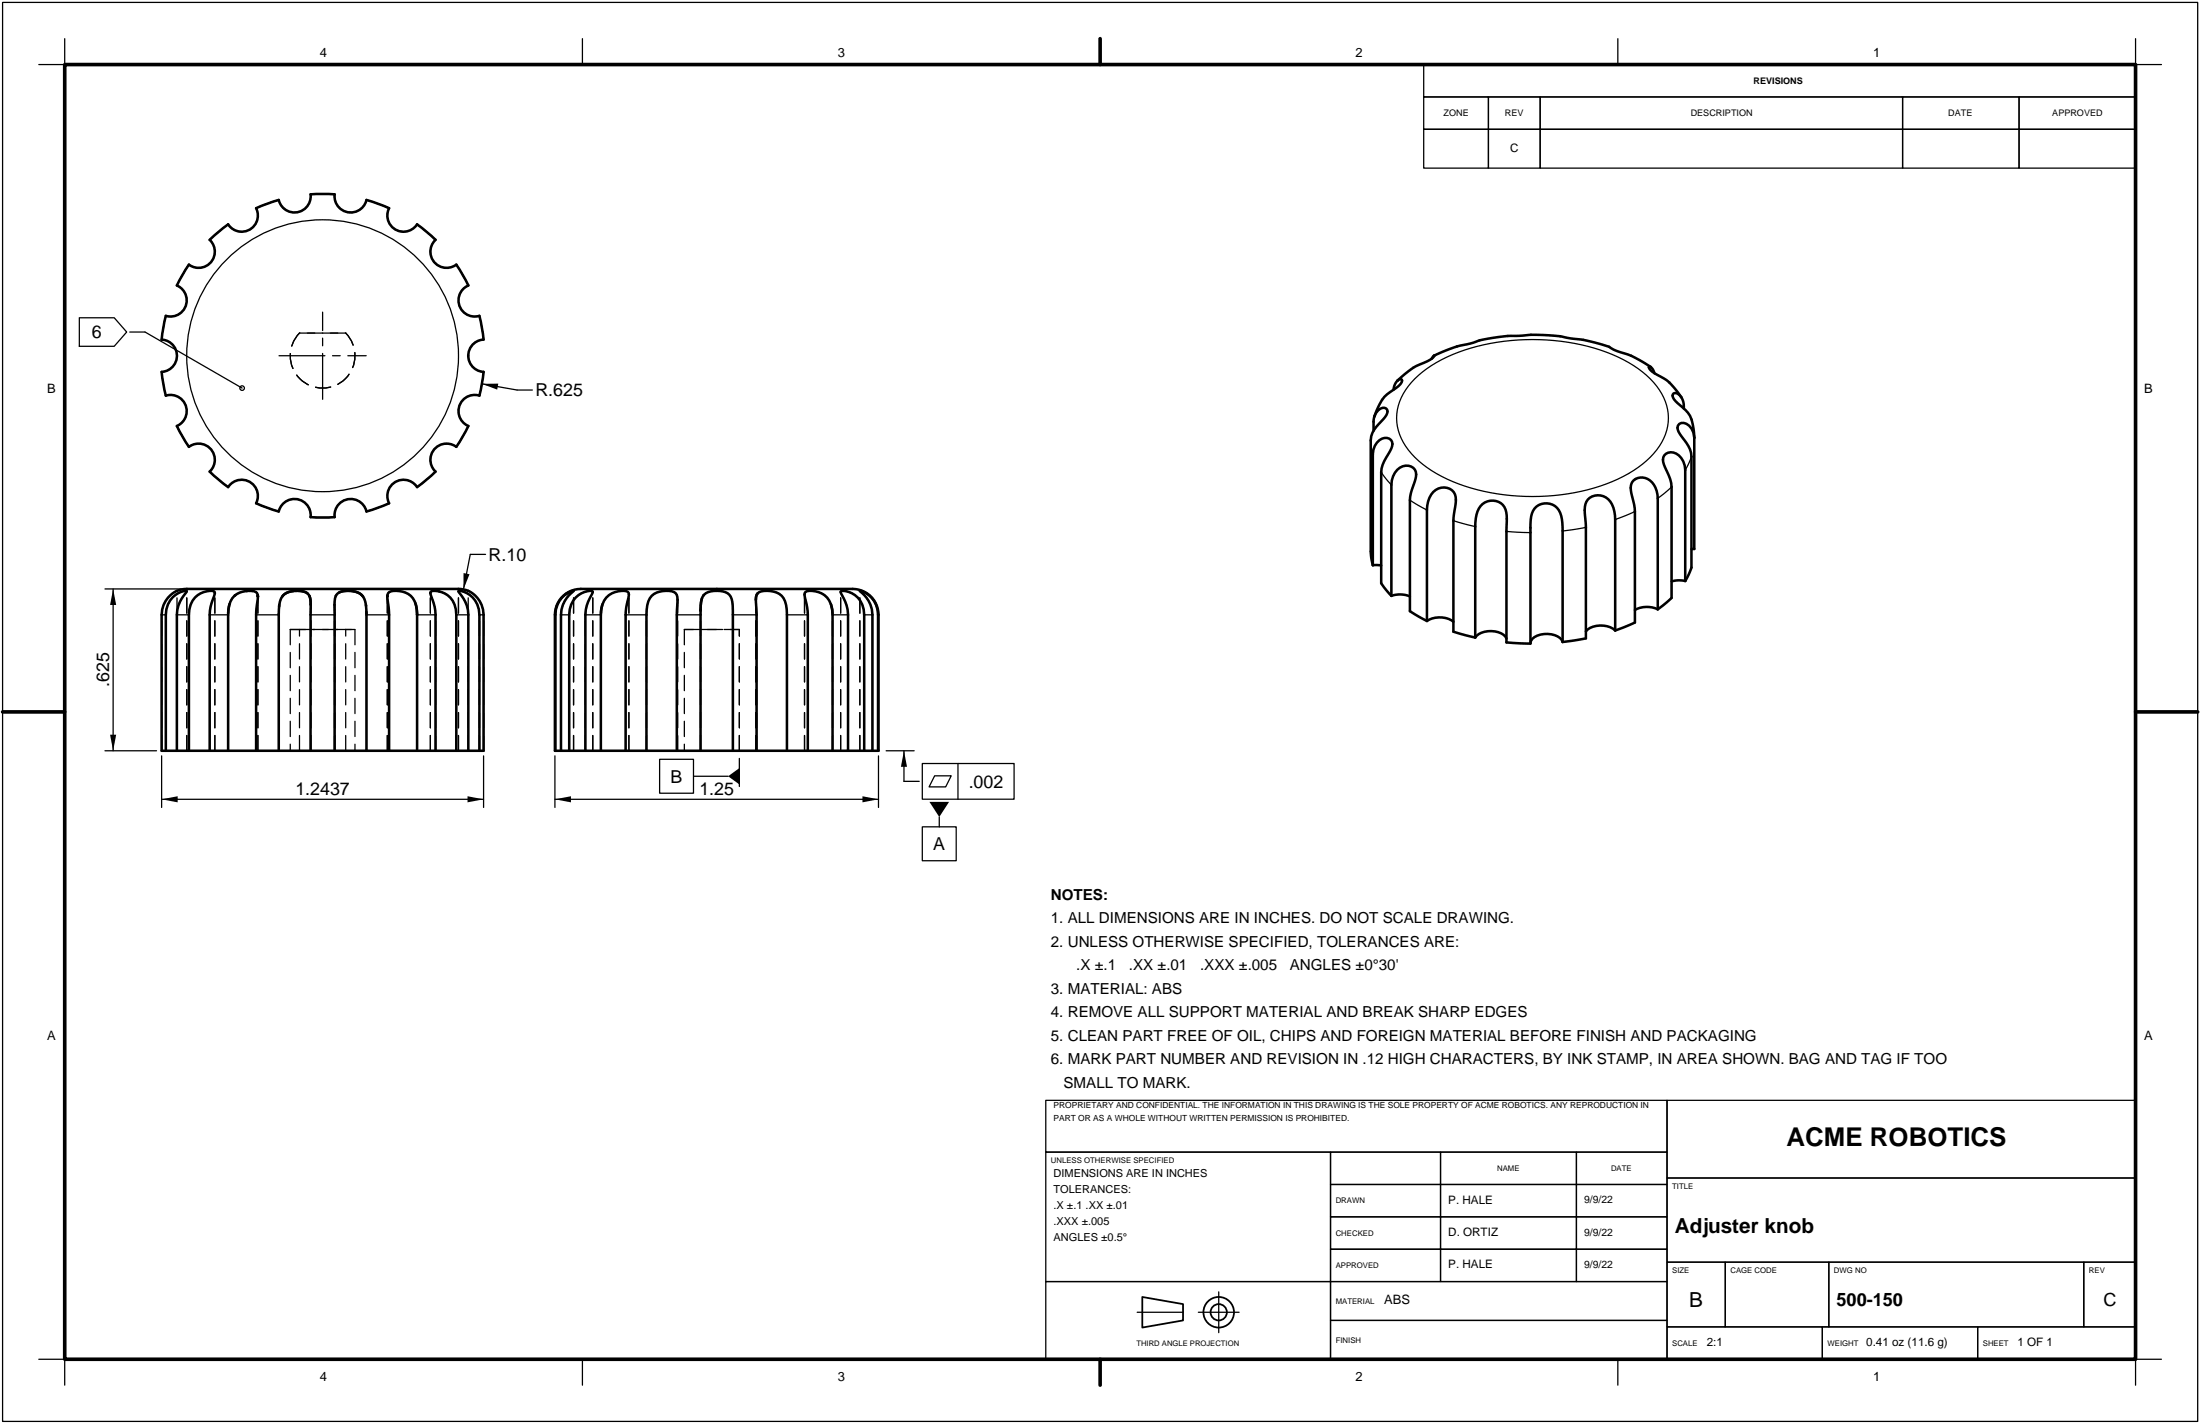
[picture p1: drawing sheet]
<svg xmlns="http://www.w3.org/2000/svg" width="432mm" height="279mm" viewBox="0 0 432 279" stroke-linecap="round" stroke-linejoin="round" font-family="sans-serif">
<g fill="none" stroke="#000" stroke-width=".25" stroke-dasharray="3 1.5">
<path d="M54.7 39.2l-4.4 1.7M54.7 39.2a3.2 3.2 0 0 0 3.7 2.5 3.2 3.2 0 0 0 2.6-3.6M65.7 38.1h-4.7M65.7 38.1a3.2 3.2 0 0 0 2.6 3.6 3.2 3.2 0 0 0 3.6-2.5M37.1 51.9l-2.4 4.1M37.1 51.9a3.2 3.2 0 0 0 4.3-.5 3.2 3.2 0 0 0-.2-4.3M44.8 44l-3.6 3.1M44.8 44a3.2 3.2 0 0 0 4.2 1 3.2 3.2 0 0 0 1.3-4.1M76.4 40.9l-4.5-1.7M76.4 40.9a3.2 3.2 0 0 0 1.2 4.1 3.2 3.2 0 0 0 4.3-1M85.5 47.1l-3.6-3.1M85.5 47.1a3.2 3.2 0 0 0-.3 4.3 3.2 3.2 0 0 0 4.4 .5"/>
<path d="M91.9 56l-2.3-4.1M91.9 56a3.2 3.2 0 0 0-1.7 4 3.2 3.2 0 0 0 3.9 2M31.7 73l.8 4.6M31.7 73a3.2 3.2 0 0 0 3-3.2 3.2 3.2 0 0 0-3-3.2M32.5 62l-.8 4.6M32.5 62a3.2 3.2 0 0 0 4-2 3.2 3.2 0 0 0-1.8-4M58.8 65.4a6.4 6.4 0 0 0 0 8.9 6.4 6.4 0 0 0 9 0 6.4 6.4 0 0 0 .1-8.9M58.8 65.4h9.1M67.9 65.4h-9.1M94.1 77.6l.8-4.6M94.1 77.6a3.2 3.2 0 0 0-3.9 2 3.2 3.2 0 0 0 1.7 4M94.9 66.6l-.8-4.6"/>
<path d="M94.9 66.6a3.2 3.2 0 0 0-3 3.2 3.2 3.2 0 0 0 3 3.2M34.7 83.6l2.4 4.1M34.7 83.6a3.2 3.2 0 0 0 1.8-4 3.2 3.2 0 0 0-4-2M41.2 92.5l3.6 3.1M41.2 92.5a3.2 3.2 0 0 0 .2-4.3 3.2 3.2 0 0 0-4.3-.5M50.3 98.7l4.4 1.7M50.3 98.7a3.2 3.2 0 0 0-1.3-4.2 3.2 3.2 0 0 0-4.2 1.1M81.9 95.6l3.6-3.1M81.9 95.6a3.2 3.2 0 0 0-4.3-1.1 3.2 3.2 0 0 0-1.2 4.2M89.6 87.7l2.3-4.1M89.6 87.7a3.2 3.2 0 0 0-4.4 .5 3.2 3.2 0 0 0 .3 4.3M36.7 116a4.1 4.1 0 0 0-4 3.5l-.2 1.1"/>
<path d="M42.2 116.3l-.1-.2a4 4 0 0 0-4.9 3.5l-.1 1M46.1 116.9l-.6 .6-.4 1M46.2 116.8h.1M48.3 116a4.3 4.3 0 0 0-2.1 .8M48.3 116h.1M49 115.9h-.4M49.4 115.9h-.3M49.4 115.9h.1M50.6 116.8a.98 .98 0 0 0-1-.8M50.6 116.8h.1M50.6 116.9h.1M50.6 117h.1"/>
<path d="M54.8 119l-.1 1.5M55.4 117.1l-.4 .7-.2 .9M55.6 116.8l-.1 .1M58 115.9l-.4 .1M58.5 115.9h-.2M60.7 116.9l-.3-.4M60.7 116.9h.1M61 101.5h4.7M61 101.5a3.2 3.2 0 0 0-2.6-3.6 3.2 3.2 0 0 0-3.7 2.5M61 118.7v-.1M65.7 118.7v1.9M65.9 116.9l-.2 1.8"/>
<path d="M66.6 116.2l-.7 .7M68.4 115.9h-.2M69.1 116l-.4-.1M71 116.8h.1M71.1 116.9l-.1-.1M71.8 118.7l-.2-.9-.3-.7M71.9 100.4l4.5-1.7M71.9 100.4a3.2 3.2 0 0 0-3.6-2.5 3.2 3.2 0 0 0-2.6 3.6M76 117.1l.4 3.5M76 117v.1M76 117h.1M76 116.9v.1"/>
<path d="M76 116.9h.1M76 116.8h.1M81.5 118.2a4 4 0 0 0-5.1-2.1l-.4 .7M81.6 118.5l-.1-.2M84.5 116.3l.8 2.7 .2 1.6M86.2 116.1l-1.3-.2-.3 .2-.1 .2M90 116a8.9 8.9 0 0 1 1.9 4.6M90 115.6h-53.4M109.3 119l-.3 1.6M111.1 116.6a4.9 4.9 0 0 0-1.8 2.3M112.4 115.9l-.5 .2M112.6 115.9h-.2"/>
<path d="M116.3 116.1v-.1a4.3 4.3 0 0 0-4.6 4.6M118.3 118.5l-.1 .1M123.4 116.6v-.3a2.96 2.96 0 0 0-3.1 0 3.6 3.6 0 0 0-2 2.2M133 117.7a1.47 1.47 0 0 0-1.7-1.8 3.6 3.6 0 0 0-4.3 2.8l-.1 1.9M137.5 119.8v.8M137.5 119.8h.1M137.5 119.7h.1M138.1 116.8l-.3 .6M148.4 117.7l.1 2.9M157.9 116.6l.5 2.6 .1 1.4M163.1 118.5a4.1 4.1 0 0 0-4.9-2.4l-.3 .5M163.1 118.6v-.1"/>
<path d="M165 116.1a12.1 12.1 0 0 1 1.4 4.5M165.4 115.9l-.4 .2M167.3 115.6h-53.3M168.8 115.9a6.5 6.5 0 0 1 2.4 4.7M169.4 116.1l-.6-.2M31.7 120.6a5.2 5.2 0 0 1 3-4.7M34.7 120.6a8 8 0 0 1 2-4.6M41.2 120.6l.1-1.6 .9-2.7M44.8 120.3v.3M50.3 120.6l.3-3.5M54.7 120.5v.1M57 123.5h12.7"/>
<path d="M57 123.5v23.8M58.8 123.5h-1.8M58.8 123.5h9.1M61 120.6v-1.9M69.7 123.5h-1.8M69.7 123.5v23.8M71.9 120l-.1-1.1M71.9 120.3v-.1M71.9 120.6v-.3M81.9 120.4v-.1M81.9 120.6h.1M89.6 120.6a4.3 4.3 0 0 0-3.4-4.5"/>
<path d="M94.1 120.6a4.5 4.5 0 0 0-4-4.7l-.1 .1M94.9 120.6a5.2 5.2 0 0 0-3-4.7M110.1 120.6a6.2 6.2 0 0 1 2.5-4.7M114.9 120.6a12.1 12.1 0 0 1 1.4-4.5M117.9 120.3v.3M122.8 120.6l.1-1.4 .5-2.6M132.8 120.6l.2-2.9M134.3 123.5h10.8M134.3 123.5v23.8M143.8 120.6v-.9a4.6 4.6 0 0 0-.7-3.1 4.4 4.4 0 0 0-5 .2M145.1 123.5h-10.8M154.5 120.6a4.3 4.3 0 0 0-1.8-4.2 4.4 4.4 0 0 0-4 0"/>
<path d="M163.4 120.6v-.3M169.6 120.6a4.4 4.4 0 0 0-4.1-4.7M172.3 120.6a4.9 4.9 0 0 0-2.8-4.5M31.7 147.3v-26.7M31.7 147.3h3M32.5 147.3h-.8M32.5 147.3v-26.7M32.5 147.3h4.2M34.7 147.3h2M34.7 147.3v-26.7M34.7 147.3h-3M34.7 147.3v-31.4"/>
<path d="M36.7 147.3h-2M36.7 147.3v-31.3M37.1 147.3h-2.4M37.1 147.3v-26.7M37.1 147.3h5.1M41.2 147.3h1M41.2 147.3v-26.7M42.2 147.3h-1M42.2 147.3v-31M44.8 147.3h-3.6M44.8 147.3v-26.7M44.8 147.3h5.8"/>
<path d="M50.3 147.3h.3M50.3 147.3v-26.7M50.6 147.3h-.3M50.6 147.3v-30.2M54.7 147.3h-4.4M54.7 147.3v-26.7M54.7 147.3h6.3M57 147.3h12.7M58.8 147.3h-1.8M58.8 147.3v-23.8M61 147.3h.1M61 147.3v-26.7"/>
<path d="M61 147.3v-28.6M65.7 147.3h.1M65.7 147.3h6.2M65.7 147.3v-28.6M65.7 147.3h-4.7M65.7 147.3v-26.7M67.9 147.3h-9.1M67.9 147.3v-23.8M69.7 147.3h-1.8M71.9 147.3v-26.7M76 147.3h.4M76 147.3h5.9"/>
<path d="M76 147.3v-30.2M76.4 147.3h-.4M76.4 147.3h-4.5M76.4 147.3v-26.7M81.9 147.3v-26.7M84.5 147.3h1M84.5 147.3h5.1M84.5 147.3v-31M85.5 147.3h-1M85.5 147.3h-3.6M85.5 147.3v-26.7M89.6 147.3v-26.7"/>
<path d="M90 147.3h1.9M90 147.3h4.1M90 147.3v-31.3M91.9 147.3h3M91.9 147.3v-31.4M91.9 147.3h-1.9M91.9 147.3h-2.3M91.9 147.3v-26.7M94.1 147.3v-26.7M94.9 147.3h-.8M94.9 147.3v-26.7M94.9 147.3h-3"/>
<path d="M109 147.3h-.1M109 147.3v-26.7M109 147.3h3.6M110.1 147.3h2.5M110.1 147.3v-26.7M111.7 147.3h-1.6M111.7 147.3v-26.7M111.7 147.3h4.6M112.6 147.3h-2.5M112.6 147.3v-31.4M114.9 147.3h1.4M114.9 147.3v-26.7"/>
<path d="M116.3 147.3h-1.4M116.3 147.3v-31.2M117.9 147.3h-3M117.9 147.3v-26.7M117.9 147.3h5.5M122.8 147.3h.6M122.8 147.3v-26.7M123.4 147.3h-.6M123.4 147.3v-30.7M126.9 147.3h-4.1M126.9 147.3v-26.7M126.9 147.3h6.1"/>
<path d="M132.8 147.3h.2M132.8 147.3v-26.7M133 147.3h-.2M133 147.3v-29.6M134.3 147.3h10.8M137.5 147.3h-4.7M137.5 147.3v-26.7M137.5 147.3h6.3M143.8 147.3v-26.7M145.1 147.3h-10.8M145.1 147.3v-23.8M148.4 147.3h6.1"/>
<path d="M148.4 147.3h.1M148.4 147.3v-29.6M148.5 147.3h-4.7M148.5 147.3v-26.7M148.5 147.3h-.1M154.5 147.3v-26.7M157.9 147.3h5.5M157.9 147.3h.6M157.9 147.3v-30.7M158.5 147.3h-4M158.5 147.3v-26.7M158.5 147.3h-.6"/>
<path d="M163.4 147.3v-26.7M165 147.3h4.6M165 147.3h1.4M165 147.3v-31.2M166.4 147.3h-3M166.4 147.3v-26.7M166.4 147.3h-1.4M168.8 147.3h3.5M168.8 147.3h2.4M168.8 147.3v-31.4M169.6 147.3v-26.7M171.2 147.3h-1.6"/>
<path d="M171.2 147.3v-26.7M171.2 147.3h-2.4M172.3 147.3v-26.7M172.4 147.3h-.1"/>
</g>
<g fill="none" stroke="#000" stroke-width=".25">
<path d="M.5 .5h430.8v278.4h-430.8zM12.7 7.6v5.1h-5.1M114.3 7.6v5.1M215.9 7.6v5.1M279.4 12.7h139.8v6.3h-139.8zM279.4 19h12.7v6.4h-12.7zM292.1 19h10.2v6.4h-10.2zM302.3 19h71.1v6.4h-71.1zM317.5 7.6v5.1M373.4 19h22.9v6.4h-22.9zM396.3 19h22.9v6.4h-22.9zM419.2 7.6v5.1h5"/>
<path d="M54.7 39.2l-4.4 1.7M61 38.1h4.7M71.9 39.2l4.5 1.7M279.4 25.4h12.7v7.6h-12.7zM292.1 25.4h10.2v7.6h-10.2zM302.3 25.4h71.1v7.6h-71.1zM373.4 25.4h22.9v7.6h-22.9zM396.3 25.4h22.9v7.6h-22.9zM37.1 51.9l-2.4 4.1M44.8 44l-3.6 3.1M81.9 44l3.6 3.1M89.6 51.9l2.3 4.1"/>
<path d="M15.6 62.3h6.8l2.5 2.8-2.5 2.8h-6.8zM25.5 65.1h3l19 11M31.7 73l.8 4.6M32.5 62l-.8 4.6M94.1 62l.8 4.6M94.6 75.3l6.9 1.2h3M94.9 73l-.8 4.6M277.7 74.3a29.2 29.2 0 0 1 16.2-7.2 41.2 41.2 0 0 1 25.7 4 15 15 0 0 1 7.5 8.5 10.2 10.2 0 0 1-3.2 10.1 29.2 29.2 0 0 1-16.2 7.2 41.2 41.2 0 0 1-25.8-4 15 15 0 0 1-7.5-8.5 10.2 10.2 0 0 1 3.3-10.1zM34.7 83.6l2.4 4.1M41.2 92.5l3.6 3.1M50.3 98.7l4.4 1.7M76.4 98.7l-4.5 1.7"/>
<path d="M85.5 92.5l-3.6 3.1M91.9 83.6l-2.3 4.1M269 86.4l.4 2.7M271.1 92.7l2 2.4M276.7 98.1l3.4 2M328.1 95.5l-2.7 2.3M332 89.6l-1.2 2.6M20.6 115.6h15M22.2 115.6v31.7M61 101.5h4.7M95.3 108.8h-3l-1.3 6.8M285.3 102.2l4.2 1.1"/>
<path d="M295.7 104.3l4.7 .2M311.3 103.5l-4.6 .7M320.9 100.4l-3.9 1.5M7.6 139.7h5.1M31.7 120.6h.8M34.7 120.6h2.4M41.2 120.6h3.6M50.3 120.6h4.4M61 120.6h4.7M71.9 120.6h4.5M81.9 120.6h3.6M89.6 120.6h2.3"/>
<path d="M94.1 120.6h.8M108.9 120.6h.1M110.1 120.6h1.6M114.9 120.6h3M122.8 120.6h4.1M132.8 120.6h4.7M143.8 120.6h4.7M154.5 120.6h4M163.4 120.6h3M169.6 120.6h1.6M172.3 120.6h.1M419.2 139.7h5"/>
<path d="M20.6 147.3h10.1M31.7 148.3v10.1M31.7 156.8h63.2M94.9 148.3v10.1M108.9 156.8h63.5M108.9 148.3v10.1M129.5 149h6.6v6.6h-6.6zM136.1 152.3h6.8M145.1 148.8v5.5M172.4 148.3v10.1M173.9 147.3h5.5M177.4 147.3v6h3"/>
<path d="M181 149.8h18v7h-18zM183.4 152.2h3.3l-1.1 2.2h-3.2zM188 149.8v7M181 162.2h6.7v6.7h-6.7zM184.4 160.3v1.9M205.3 215.9h121.9v10.2h-121.9zM327.2 215.9h92v15.2h-92zM205.3 226.1h55.8v25.4h-55.8zM261.1 226.1h21.6v6.3h-21.6zM261.1 232.4h21.6v6.4h-21.6zM261.1 238.8h21.6v6.3h-21.6zM282.7 226.1h26.7v6.3h-26.7z"/>
<path d="M282.7 232.4h26.7v6.4h-26.7zM282.7 238.8h26.7v6.3h-26.7zM309.4 226.1h17.8v6.3h-17.8zM309.4 232.4h17.8v6.4h-17.8zM309.4 238.8h17.8v6.3h-17.8zM327.2 231.1h92v16.5h-92zM205.3 251.5h55.8v15.2h-55.8zM261.1 245.1h21.6v6.4h-21.6zM261.1 251.5h66.1v7.6h-66.1zM261.1 259.1h66.1v7.6h-66.1zM282.7 245.1h26.7v6.4h-26.7zM309.4 245.1h17.8v6.4h-17.8z"/>
<path d="M327.2 247.6h11.4v12.7h-11.4zM338.6 247.6h20.3v12.7h-20.3zM358.9 247.6h50.1v12.7h-50.1zM409 247.6h10.2v12.7h-10.2zM7.6 266.7h5.1v5.1M114.3 266.7v5.1M215.9 266.7v5.1M317.5 266.7v5.1M327.2 260.3h30.5v6.4h-30.5zM357.7 260.3h30.5v6.4h-30.5zM388.2 260.3h31v6.4h-31zM424.2 266.7h-5v5.1"/>
<circle cx="47.5" cy="76.1" r=".45"/>
<circle cx="63.3" cy="69.8" r="26.7"/>
</g>
<g fill="none" stroke="#000" stroke-width=".5">
<path d="M41.2 47.1l2.5-2.3 1.1-.8 .1 .2a3.2 3.2 0 0 0 4.2 .8 3.2 3.2 0 0 0 1.2-4.1l3.1-1.3 1.3-.4v.2a3.2 3.2 0 0 0 3.7 2.2 3.2 3.2 0 0 0 2.6-3.5h3.3h1.4v.2a3.2 3.2 0 0 0 2.7 3.4 3.2 3.2 0 0 0 3.5-2.5l3.2 1.1 1.3 .6-.1 .1a3.2 3.2 0 0 0 1.4 4.1 3.2 3.2 0 0 0 4.2-1.1l2.6 2.1 1 1-.1 .1a3.2 3.2 0 0 0-.1 4.3 3.2 3.2 0 0 0 4.3 .4l1.7 2.9 .6 1.2-.1 .1a3.2 3.2 0 0 0-1.6 4 3.2 3.2 0 0 0 3.9 1.9l.7 3.3 .1 1.3h-.1a3.2 3.2 0 0 0-2.9 3.3 3.2 3.2 0 0 0 3 3.1l-.5 3.3-.3 1.3h-.2a3.2 3.2 0 0 0-3.8 2 3.2 3.2 0 0 0 1.8 4l-1.6 2.9-.7 1.2-.2-.1a3.2 3.2 0 0 0-4.2 .6 3.2 3.2 0 0 0 .3 4.3l-2.6 2.3-1 .8-.1-.2a3.2 3.2 0 0 0-4.3-.8 3.2 3.2 0 0 0-1.1 4.1l-3.2 1.3-1.3 .4v-.2a3.2 3.2 0 0 0-3.7-2.2 3.2 3.2 0 0 0-2.5 3.5h-3.4h-1.3v-.2a3.2 3.2 0 0 0-2.7-3.4 3.2 3.2 0 0 0-3.6 2.5l-3.2-1.1-1.2-.6v-.1a3.2 3.2 0 0 0-1.3-4.1 3.2 3.2 0 0 0-4.2 1.1l-2.7-2.1-.9-1 .1-.1a3.2 3.2 0 0 0 .1-4.3 3.2 3.2 0 0 0-4.3-.4l-1.8-2.9-.6-1.2 .2-.1a3.2 3.2 0 0 0 1.5-4 3.2 3.2 0 0 0-3.9-1.9l-.6-3.3-.2-1.3h.2a3.2 3.2 0 0 0 2.8-3.3 3.2 3.2 0 0 0-3-3.1l.5-3.3 .3-1.3h.2a3.2 3.2 0 0 0 3.8-2.1 3.2 3.2 0 0 0-1.8-3.9l1.6-2.9 .8-1.2 .1 .1a3.2 3.2 0 0 0 4.3-.6 3.2 3.2 0 0 0-.3-4.3zM274.3 74.7a2.82 2.82 0 0 0-.8 1.8M274.3 74.7a.48 .48 0 0 1 .4-.3 .48 .48 0 0 1 .5 .3 4.5 4.5 0 0 1-2.4 2.2 8 8 0 0 0-2.7 4l-.3 .8M281.4 69.8l-.4 .6M281.4 69.8h.1a4.9 4.9 0 0 1-2.8 1.7 16.6 16.6 0 0 0-4.4 3.2M281.4 69.8l1.7-.7a24.9 24.9 0 0 1 6.1-1.9 30.4 30.4 0 0 1 9.7-1.4 33.6 33.6 0 0 1 10 .7l1.8 .2 2.4 .5a13.2 13.2 0 0 1 4.2 1.7 20.7 20.7 0 0 1 6.7 3.1M324 72h-.4a2.38 2.38 0 0 0 1.7 1.6 11.4 11.4 0 0 1 4.7 4.3M324 72l.4 .4 .3 .8M330 77.9a1.04 1.04 0 0 0-1.7-.5 1.7 1.7 0 0 0 1 1.7 6.1 6.1 0 0 1 3 4.5l.2 2.3M330 77.9l.1 .2a3.6 3.6 0 0 1 .4 2M269.8 81.7a2.18 2.18 0 0 1 1.9-1.7 .85 .85 0 0 1 .4 1.5l-1.5 1.7a5 5 0 0 0-1.6 3.2v21.8l.4 2.7M269.8 81.7l-.2 .9v1.9"/>
<path d="M332.5 85.9a2.59 2.59 0 0 0-2.5-2.9 1.24 1.24 0 0 0-.3 2.1l1.3 1.9a4.7 4.7 0 0 1 1 2.6v21.8l-1.2 2.6M332.5 85.9v21.8h-.5M42.2 116.3l-.1-.2a4 4 0 0 0-4.9 3.5l-.1 27.7M42.2 116.3l-.9 2.7-.1 1.6v26.7M42.2 116.3h.1M45.1 118.5l-.3 1.8M46.2 116.8l-.1 .1M46.2 116.8h.1M48.6 115.9l-.3 .1M49 115.9h.1M49.4 115.9l.2 .1M50.6 116.8h.1"/>
<path d="M50.6 116.8v.1M50.6 116.9h.1M50.6 116.9v.1M50.6 117h.1M50.6 117.1a1.03 1.03 0 0 0-1.2-1.2 3.8 3.8 0 0 0-4.6 3.7v27.7M50.6 117.1l-.3 3.5v26.7M50.6 117v.1M54.8 118.7v.3M55.5 116.9l-.1 .2M57.6 116a3.2 3.2 0 0 0-2 .8M58.3 115.9h-.3M58.5 115.9a2.84 2.84 0 0 1 1.9 .6"/>
<path d="M60.7 116.9l.3 1.7M65.9 116.9h.1M68.2 115.9l-1.6 .3M68.4 115.9h.3M69.1 116a3.2 3.2 0 0 1 1.9 .8M71 116.8h.1M71.1 116.9l.2 .2M71.8 118.7v.2M76 117h.1M76 116.9h.1M76 116.8v.1M81.5 118.2v.1"/>
<path d="M81.6 118.5l.3 1.8M84.5 116.3l.8 2.7 .2 1.6v26.7M84.5 116.3v-.2a4 4 0 0 1 5 3.5l.1 27.7M84.5 116.3h.1M86.2 116.1h.1M109.3 118.9v.1M111.9 116.1l-.8 .5M112.4 115.9h.1M118.2 118.6l-.3 1.7M137.5 119.7v.1M137.8 117.4l-.3 2.3M138.1 116.8h.1"/>
<path d="M148.4 117.7l.1 2.9v26.7M148.4 117.7a1.47 1.47 0 0 1 1.6-1.8 3.6 3.6 0 0 1 4.3 2.8l.2 1.9v26.7M148.7 116.4l-.3 .5v.8M163.1 118.6l.3 1.7M165.4 115.9h.1M169.4 116.1h.1M269.4 110.9v-21.8a2.96 2.96 0 0 1 2.8-3.2 1.3 1.3 0 0 1 .9 2l-1.1 2a5.6 5.6 0 0 0-.9 2.8v21.7l2 2.5M269.4 110.9h1.7M273.1 116.9v-21.8a3.3 3.3 0 0 1 3.3-3.7 1.8 1.8 0 0 1 1.4 2.6l-.9 2.8-.2 1.3v21.8l3.4 1.9M273.1 116.9a5.2 5.2 0 0 1 3.6 .1M325.4 119.6v-21.8a3.8 3.8 0 0 0-3-4.1 2.13 2.13 0 0 0-2.2 3l.5 2.3 .2 1.4v21.7l-3.9 1.6M325.4 119.6a4.9 4.9 0 0 0-4.5 .1"/>
<path d="M330.8 114v-21.8a3.3 3.3 0 0 0-2.9-3.5 1.55 1.55 0 0 0-1.3 2.4l.7 1.6a6.8 6.8 0 0 1 .8 2.8v21.8l-2.7 2.3M330.8 114a5.3 5.3 0 0 0-2.7 .1M54.7 120.5h.1M71.9 120v.2M71.9 120.3h.1M81.9 120.4v.2M81.9 120.6a4.2 4.2 0 0 0-2.3-4.3l-1.8-.4a1.56 1.56 0 0 0-1.7 .8l.3 3.9v26.7M81.9 120.6v26.7M280.1 121.8v-21.7a4 4 0 0 1 2.8-4.4 2.34 2.34 0 0 1 2.8 2.8l-.4 3.7v21.7l4.2 1.2M280.1 121.8a4.7 4.7 0 0 1 5.2 .2M289.5 125.1l.1-22.6a4.6 4.6 0 0 1 1.8-3.9 2.84 2.84 0 0 1 4.3 2.5v24.9l4.7 .3v-22.4a9.9 9.9 0 0 1 .5-3.7 3.1 3.1 0 0 1 3.5-1.3 3.1 3.1 0 0 1 2.2 3l.1 2.3v21.8M289.5 125.1a4.3 4.3 0 0 1 5.1-.8l.5 .3 .6 .7"/>
<path d="M306.7 126a2.99 2.99 0 0 0-2.9-1.6 3.5 3.5 0 0 0-3.3 1.3l-.1 .4M317 123.7v-21.8a4.5 4.5 0 0 0-2.3-4.5 2.67 2.67 0 0 0-2.8 .4 2.67 2.67 0 0 0-.9 2.7l.3 3v21.8l-4.6 .7M317 123.7a4.4 4.4 0 0 0-5.7 .2M32.5 147.3h-.8v-26.7a4.9 4.9 0 0 1 5.1-5h50.9a10.9 10.9 0 0 1 4.5 .5 5.2 5.2 0 0 1 2.7 4.5v26.7h-.8M32.5 147.3v-26.7a4.5 4.5 0 0 1 4.1-4.7l.1 .1a8.9 8.9 0 0 0-2 4.6v26.7M32.5 147.3h2.2M34.7 147.3h2.4M37.1 147.3h4.1M41.2 147.3h3.6M44.8 147.3h5.5M50.3 147.3h4.4M54.7 147.3v-26.7a6.6 6.6 0 0 1 .7-3.6 4.3 4.3 0 0 1 5.1-.5 4.5 4.5 0 0 1 .5 2.8v28"/>
<path d="M54.7 147.3h6.3M61 147.3h4.7M65.7 147.3v-28.6a2.57 2.57 0 0 1 .8-2.4 4.6 4.6 0 0 1 4.7 .7 5.5 5.5 0 0 1 .7 3.6v26.7M65.7 147.3h6.2M71.9 147.3h4.5M76.4 147.3h5.5M81.9 147.3h3.6M85.5 147.3h4.1M89.6 147.3h2.3M91.9 147.3v-26.7a8 8 0 0 0-1.9-4.6 4 4 0 0 1 4 3.5l.1 1.1v26.7M91.9 147.3h2.2M109 147.3v-26.7a4.6 4.6 0 0 1 3.6-4.7 6.5 6.5 0 0 0-2.5 4.7v26.7"/>
<path d="M109 147.3h1.1M109 147.3l-.1-26.7a5.3 5.3 0 0 1 6.3-5h49.2a16.6 16.6 0 0 1 4.8 .3 5.1 5.1 0 0 1 3.2 4.7l-.1 26.7M110.1 147.3h1.6M111.7 147.3v-26.7a4.3 4.3 0 0 1 4.6-4.6v.1a12.1 12.1 0 0 0-1.4 4.5v26.7M111.7 147.3h3.2M114.9 147.3h3M117.9 147.3v-26.7a4.1 4.1 0 0 1 5.3-4.5 2.14 2.14 0 0 1-.1 2l-.3 2.5v26.7M117.9 147.3h4.9M122.8 147.3h4.1M126.9 147.3v-26.7a4.4 4.4 0 0 1 1.5-4.1 4.5 4.5 0 0 1 4.2-.1 5.1 5.1 0 0 1 .3 2.9l-.1 28M126.9 147.3h5.9M132.8 147.3h4.7"/>
<path d="M137.5 147.3v-27.6a4.8 4.8 0 0 1 .7-3 4.4 4.4 0 0 1 4.9 0 5.8 5.8 0 0 1 .7 3.9v26.7M137.5 147.3h6.3M143.8 147.3h4.7M148.5 147.3h6M154.5 147.3h4M158.5 147.3v-26.7l-.1-1.4-.4-2a.85 .85 0 0 1 0-.9 .85 .85 0 0 1 .9-.4 4.2 4.2 0 0 1 4.5 4.7v26.7M158.5 147.3h4.9M163.4 147.3h3M166.4 147.3v-26.7a12.1 12.1 0 0 0-1.4-4.5l.1-.1a4.3 4.3 0 0 1 4.5 4.6v26.7M166.4 147.3h3.2M169.6 147.3h1.6M171.2 147.3v-26.7a6.2 6.2 0 0 0-2.4-4.7 4.5 4.5 0 0 1 3.5 4.7v26.7"/>
<path d="M171.2 147.3h1.1"/>
</g>
<g fill="#000">
<path d="M94.6 75.3h3.2l-.2 1.1zM22.2 115.6l.6 3.1h-1.2zM91 112.4l1.2 .3-1.2 2.9zM21.6 144.2h1.2l-.6 3.1zM31.7 156.8l3.2-.6v1.2zM91.8 156.2l3.1 .6-3.1 .6zM108.9 156.8l3.2-.6v1.2zM142.9 152.3l2.2-1.6v3.2zM169.3 156.2l3.1 .6-3.1 .6zM177.4 147.3l.6 3.2h-1.2zM182.4 157.3h3.9l-1.9 3z"/>
<circle cx="48.3" cy="116" r=".25"/>
<circle cx="49.4" cy="115.9" r=".25"/>
<circle cx="50.6" cy="116.9" r=".25"/>
<circle cx="76" cy="116.8" r=".25"/>
<circle cx="118.3" cy="118.5" r=".25"/>
<circle cx="163.1" cy="118.5" r=".25"/>
</g>
<path d="M54.8 69.8h17.1M63.3 78.3v-17.1M223.2 257.5h10M235.2 257.5h8M239.2 261.5v-8" fill="none" stroke="#000" stroke-width=".25" stroke-dasharray="9 1.5 1.5 1.5"/>
<path d="M12.7 12.7h406.5v254h-406.5zM215.9 7.6v5.1M.5 139.7h12.2M419.2 139.7h12.1M215.9 266.7v5.1" fill="none" stroke="#000" stroke-width=".71"/>
<g fill="none" stroke="#000" stroke-width=".35">
<path d="M224.2 254.5l8 1.4v3.2l-8 1.4z"/>
<circle cx="239.2" cy="257.5" r="3"/>
<circle cx="239.2" cy="257.5" r="1.6"/>
</g>
<text font-size="5.1" x="350.6" y="224.8">ACME ROBOTICS</text>
<g font-size="4.1">
<text x="328.7" y="241.8">Adjuster knob</text>
<text x="331.5" y="256.5">B</text>
</g>
<g font-size="3.6">
<text x="360.5" y="256.3">500-150</text>
<text x="412.8" y="256.3">C</text>
</g>
<g font-size="3.5">
<text x="18" y="66.4">6</text>
<text x="105.1" y="77.8">R.625</text>
<text x="95.9" y="110">R.10</text>
<text x="21.4" y="134.8" transform="rotate(-90 21.4 134.8)">.625</text>
<text x="131.6" y="153.6">B</text>
<text x="190.1" y="154.6">.002</text>
<text x="58" y="156">1.2437</text>
<text x="137.3" y="156">1.25</text>
<text x="183.1" y="166.8">A</text>
</g>
<g font-size="3">
<text x="206.3" y="176.5">NOTES:</text>
<text x="206.3" y="185.7">2. UNLESS OTHERWISE SPECIFIED, TOLERANCES ARE:</text>
<text x="206.3" y="181.1">1. ALL DIMENSIONS ARE IN INCHES. DO NOT SCALE DRAWING.</text>
<text x="211.2" y="190.3">.X ±.1</text>
<text x="221.6" y="190.3">.XX ±.01</text>
<text x="235.5" y="190.3">.XXX ±.005</text>
<text x="253.2" y="190.3">ANGLES ±0°30'</text>
<text x="206.3" y="194.9">3. MATERIAL: ABS</text>
<text x="206.3" y="199.6">4. REMOVE ALL SUPPORT MATERIAL AND BREAK SHARP EDGES</text>
<text x="206.3" y="208.8">6. MARK PART NUMBER AND REVISION IN .12 HIGH CHARACTERS, BY INK STAMP, IN AREA SHOWN. BAG AND TAG IF TOO</text>
<text x="206.3" y="204.2">5. CLEAN PART FREE OF OIL, CHIPS AND FOREIGN MATERIAL BEFORE FINISH AND PACKAGING</text>
<text x="208.7" y="213.4">SMALL TO MARK.</text>
</g>
<g font-size="2.5">
<text x="62.8" y="11.1">4</text>
<text x="164.4" y="11.1">3</text>
<text x="266" y="11.1">2</text>
<text x="367.6" y="11.1">1</text>
<text x="9.3" y="77.1">B</text>
<text x="420.8" y="77.1">B</text>
<text x="9.3" y="204.1">A</text>
<text x="420.8" y="204.1">A</text>
<text x="271.7" y="255.9">ABS</text>
<text x="62.8" y="271">4</text>
<text x="164.4" y="271">3</text>
<text x="266" y="271">2</text>
<text x="367.6" y="271">1</text>
</g>
<g font-size="2.3">
<text x="296.4" y="29.8">C</text>
<text x="284.3" y="236.2">P. HALE</text>
<text x="284.3" y="242.5">D. ORTIZ</text>
<text x="284.3" y="248.9">P. HALE</text>
<text x="335" y="264.1">2:1</text>
<text x="366.3" y="264.1">0.41 oz (11.6 g)</text>
<text x="396" y="264.1">1 OF 1</text>
</g>
<g font-size="2.2">
<text x="206.8" y="230.9">DIMENSIONS ARE IN INCHES</text>
<text x="206.8" y="234">TOLERANCES:</text>
<text x="206.8" y="237.2">.X ±.1 .XX ±.01</text>
<text x="206.8" y="240.3">.XXX ±.005</text>
<text x="206.8" y="243.4">ANGLES ±0.5°</text>
</g>
<g font-size="2">
<text x="310.9" y="236.1">9/9/22</text>
<text x="310.9" y="242.5">9/9/22</text>
<text x="310.9" y="248.8">9/9/22</text>
</g>
<g font-size="1.8">
<text x="344.2" y="16.5">REVISIONS</text>
<text x="283.3" y="22.8">ZONE</text>
<text x="295.4" y="22.8">REV</text>
<text x="331.8" y="22.8">DESCRIPTION</text>
<text x="382.4" y="22.8">DATE</text>
<text x="402.8" y="22.8">APPROVED</text>
</g>
<g font-size="1.7">
<text x="206.8" y="217.5">PROPRIETARY AND CONFIDENTIAL. THE INFORMATION IN THIS DRAWING IS THE SOLE PROPERTY OF ACME ROBOTICS. ANY REPRODUCTION IN</text>
<text x="206.8" y="219.9">PART OR AS A WHOLE WITHOUT WRITTEN PERMISSION IS PROHIBITED.</text>
</g>
<g font-size="1.5">
<text x="206.3" y="228.2">UNLESS OTHERWISE SPECIFIED</text>
<text x="293.9" y="229.8">NAME</text>
<text x="316.2" y="229.8">DATE</text>
<text x="328.2" y="233.3">TITLE</text>
<text x="262.2" y="236.1">DRAWN</text>
<text x="262.2" y="242.5">CHECKED</text>
<text x="262.2" y="248.8">APPROVED</text>
<text x="328.2" y="249.8">SIZE</text>
<text x="339.6" y="249.8">CAGE CODE</text>
<text x="360" y="249.8">DWG NO</text>
<text x="410" y="249.8">REV</text>
<text x="262.2" y="255.8">MATERIAL</text>
<text x="262.2" y="263.4">FINISH</text>
<text x="223.1" y="264.1">THIRD ANGLE PROJECTION</text>
<text x="328.2" y="264.1">SCALE</text>
<text x="358.7" y="264.1">WEIGHT</text>
<text x="389.2" y="264.1">SHEET</text>
</g>
</svg>
